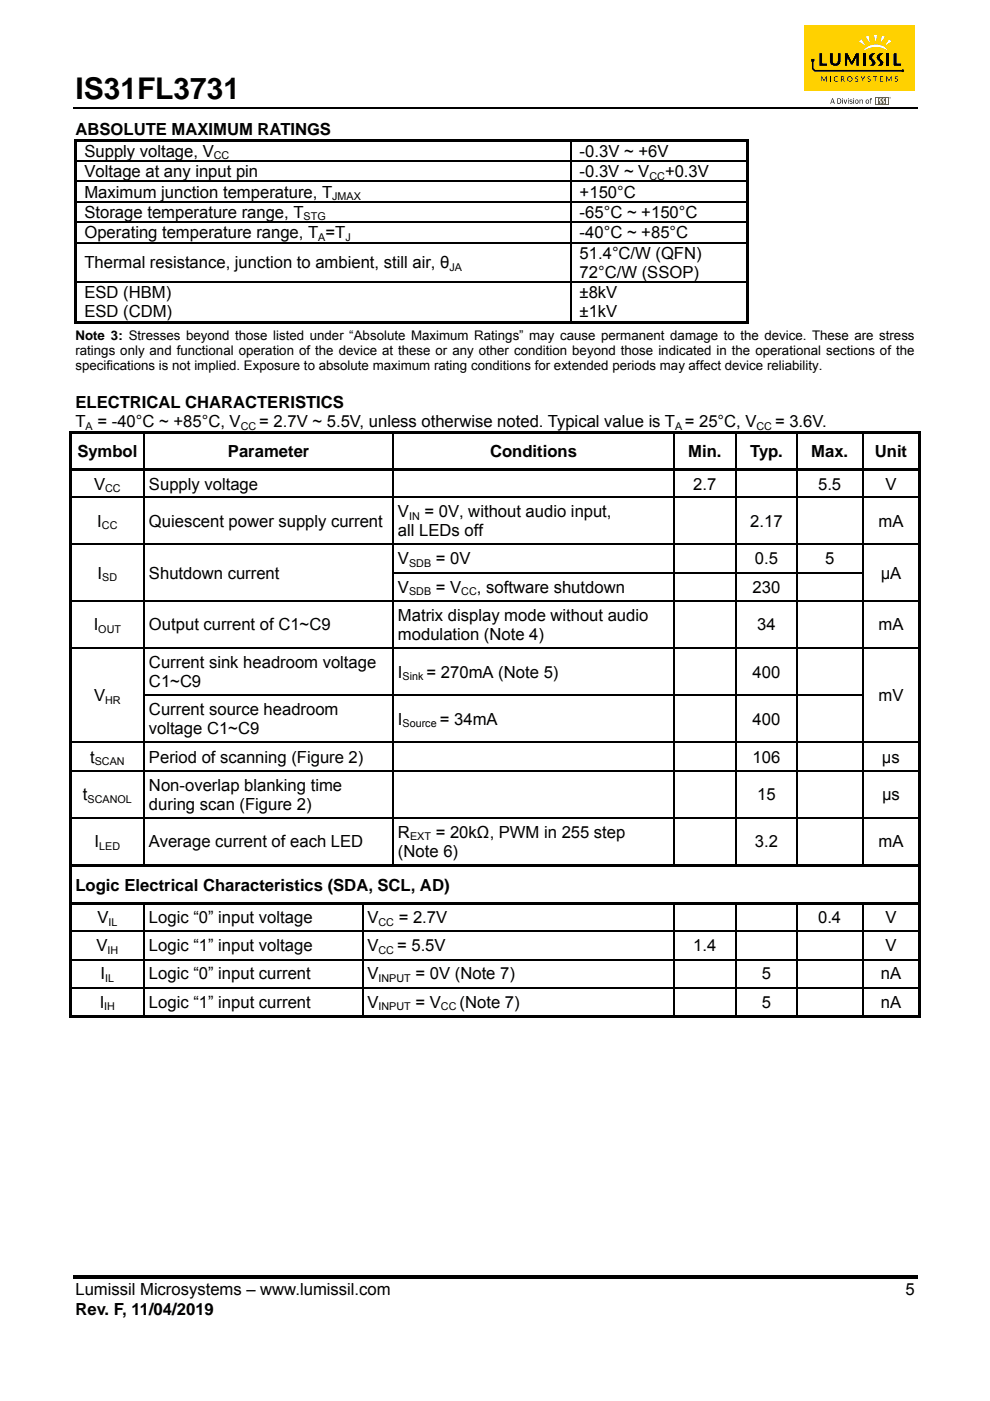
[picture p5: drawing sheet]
<svg xmlns="http://www.w3.org/2000/svg" width="210mm" height="297mm" viewBox="0 0 210 297" stroke-linecap="round" stroke-linejoin="round" font-family="sans-serif">
<path d="M15.5 22.8h179" fill="none" stroke="#000" stroke-width=".34"/>
<path d="M15.5 270.3h179v.7h-179z" fill="#000"/>
<path d="M170.6 5.3h23.4v13.9h-23.4z" fill="#ffd100"/>
<g fill="#000">
<path d="M174.2 16.2h.1l.5 .8 .4-.8h.2v1.1h-.2v-.9l-.4 .8-.5-.8-.1 .9zM176.1 16.2h.1v1.1h-.1zM176.9 16.4a.46 .46 0 0 1 .8 0 .45 .45 0 0 0-.6 0 .45 .45 0 0 0 0 .7 .45 .45 0 0 0 .6 0 .53 .53 0 0 1-.7 .1 .53 .53 0 0 1-.1-.8zM181.4 16.3l.4-.1 .3 .1-.1 .1a.23 .23 0 0 0-.4-.1 .23 .23 0 0 0 0 .3 .23 .23 0 0 0 .3 .1 .35 .35 0 0 1 0 .6 .35 .35 0 0 1-.5-.2 .25 .25 0 0 0 .4 .1 .25 .25 0 0 0 .1-.3 .25 .25 0 0 0-.4-.1l-.1-.2zM182.5 16.2h.2l.3 .6 .3-.6h.2l-.4 .7v.4h-.2v-.4zM184 16.3l.4-.1 .3 .1-.1 .1a.23 .23 0 0 0-.4-.1 .23 .23 0 0 0 0 .3 .23 .23 0 0 0 .3 .1 .34 .34 0 0 1 0 .5 .34 .34 0 0 1-.5-.1 .25 .25 0 0 0 .4 .1 .25 .25 0 0 0 .1-.3 .25 .25 0 0 0-.3-.1l-.2-.2zM185.2 16.2h.9v.1h-.4v1h-.2v-1h-.3zM186.6 16.2h.7v.1h-.5v.4h.4l-.4 .1v.4h.5v.1h-.7zM188 16.2h.1l.4 .8 .5-.8h.1v1.1l-.1-.9-.4 .8-.5-.8v.9h-.1zM189.8 16.3l.4-.1 .2 .1v.1a.24 .24 0 0 0-.4-.1 .24 .24 0 0 0 0 .3 .24 .24 0 0 0 .3 .1 .34 .34 0 0 1 0 .6 .34 .34 0 0 1-.5-.2h.1a.24 .24 0 0 0 .3 .1 .24 .24 0 0 0 .1-.3 .24 .24 0 0 0-.3-.1l-.2-.3z"/>
<path d="M178.4 16.2h.2a.34 .34 0 0 1 .5 .2 .34 .34 0 0 1-.3 .4l.4 .5h-.2l-.3-.5h-.2v.5h-.1zM178.5 16.3v.4l.4-.1a.28 .28 0 0 0-.1-.3 .28 .28 0 0 0-.3 0z"/>
<path d="M179.7 16.7a.58 .58 0 0 1 1.1 0 .58 .58 0 0 1-1.1 0zM179.8 16.7a.43 .43 0 0 0 .8 0 .43 .43 0 0 0-.8 0z"/>
</g>
<path d="M188.6 20.7a.2 .2 0 0 1 .4 0 .2 .2 0 0 1-.4 0zM188.7 20.7a.14 .14 0 0 0 .2 0 .14 .14 0 0 0-.2 0zM188.7 20.6l.2 .2h-.2zM188.7 20.7h.1z" fill="#010101"/>
<path d="M185.7 20.6h2.8v1.6h-2.8z" fill="#c42032"/>
<g fill="#fff">
<path d="M186 20.8h.3v1.1h-.3z"/>
<path d="M186.6 20.9h.4a.4 .4 0 0 0-.2 .4 .4 .4 0 0 0 .2 .4l-.1 .2h-.4l.2-.1-.1-.3a.32 .32 0 0 1-.2-.3 .32 .32 0 0 1 .2-.3z"/>
<path d="M187.2 21l.5-.2a.47 .47 0 0 0-.2 .4 .47 .47 0 0 0 .2 .5l-.1 .2h-.4l.3-.2-.4-.4z"/>
<path d="M188 20.8h.3v1.1h-.3z"/>
</g>
<path d="M173.8 11.3h.6v2.2h1v.4h-1.6zM176 11.3h.7v1.4a.54 .54 0 0 0 .3 .8 .54 .54 0 0 0 .7-.6v-1.6h.6v.9a1.29 1.29 0 0 1-1 1.8 1.03 1.03 0 0 1-1.3-1.1zM179.2 11.3h.6l.9 1.7 .8-1.7h.7v2.6h-.6v-1.7l-.7 1.3-.2 .2-.3-.1-.7-1.4v1.7h-.5zM183 11.3h.7v2.6h-.7zM184.6 11.5a1 1 0 0 1 1.1-.2v.1a.78 .78 0 0 0-.7 .7 .78 .78 0 0 0 .5 .8 .61 .61 0 0 1-.2 1h-.9a.61 .61 0 0 0 .6-.5 .61 .61 0 0 0-.4-.6 .73 .73 0 0 1 0-1.3zM186.2 11.5a.91 .91 0 0 1 1.2-.1 .77 .77 0 0 0-.8 .7 .77 .77 0 0 0 .6 .8 .61 .61 0 0 1-.2 1h-.9a.61 .61 0 0 0 .5-.5 .61 .61 0 0 0-.4-.6 .73 .73 0 0 1 0-1.3zM188 11.3h.6v2.6h-.6zM189.5 11.3h.7v2.2h.9v.4h-1.6z" fill="#000"/>
<g fill="#fff">
<path d="M183.3 10.5a3.3 3.3 0 0 1 5.1 .3 4.7 4.7 0 0 0-5.3 0z"/>
<path d="M183.6 7.8l.7-.2 .2 1.6z"/>
<path d="M187 7.5l.7 .3-.9 1.3z"/>
<path d="M185.4 7.4h.7l-.4 1.6z"/>
<path d="M182.2 8.8l.5-.5 .9 1.4z"/>
<path d="M188.6 8.3l.5 .5-1.4 .9z"/>
</g>
<g fill="#000">
<path d="M172.1 12.4h.6v.7h-.1v1.4l.3 .3h18.3a.31 .31 0 0 1 .5 .1 .31 .31 0 0 1-.1 .4 .31 .31 0 0 1-.4-.1h-18.4l-.6-.6zM15.7 29.5h.6v.5h-.6zM15.7 29.5h143.1v.5h-143.1zM15.7 30h.6v4h-.6zM15.7 34h.6v.3h-.6zM15.7 34.3h.6v4.1h-.6zM15.7 38.4h.6v.2h-.6zM120.9 34h.3v.3h-.3zM120.9 38.4h.3v.2h-.3zM158.2 29.5h.6v.5h-.6zM158.2 30h.6v4h-.6zM158.2 34h.6v.3h-.6z"/>
<path d="M158.2 34.3h.6v4.1h-.6zM158.2 38.4h.6v.2h-.6zM178.9 21.1h.2l.2 .7 .2-.7h.2l-.3 .9h-.2zM180.2 21.2h.6l-.5 .1 .5 .5-.3 .2-.3-.1 .5-.1-.1-.2a.34 .34 0 0 1-.4-.4zM182.3 21.1l.1 .2 .4-.2 .2 .1v.8h-.1l-.2-.8-.3 .2-.1 .6zM184.6 20.8h.4l-.3 .2 .2 .1-.2 .1v.8l-.2-.8zM15.7 38.6h.6v4.1h-.6zM15.7 42.7h.6v.3h-.6zM15.7 43h.6v4h-.6zM15.7 47h.6v.3h-.6zM15.7 47.3h.6v4h-.6zM15.7 51.3h.6v.3h-.6z"/>
<path d="M15.7 51.6h.6v8.1h-.6zM15.7 59.7h.6v.3h-.6zM120.9 42.7h.3v.3h-.3zM120.9 47h.3v.3h-.3zM120.9 51.3h.3v.3h-.3zM120.9 59.7h.3v.3h-.3zM158.2 38.6h.6v4.1h-.6zM158.2 42.7h.6v.3h-.6zM158.2 43h.6v4h-.6zM158.2 47h.6v.3h-.6zM158.2 47.3h.6v4h-.6zM158.2 51.3h.6v.3h-.6z"/>
<path d="M158.2 51.6h.6v8.1h-.6zM158.2 59.7h.6v.3h-.6zM15.7 60h.6v8.6h-.6zM15.7 68.1h105.2v.5h-105.2zM120.9 68.1h37.3v.5h-37.3zM158.2 60h.6v8.6h-.6zM158.2 68.1h.6v.5h-.6zM14.7 91.4h.5v.5h-.5zM14.7 91.4h180.6v.5h-180.6zM14.7 91.9h.5v7.5h-.5zM14.7 99.4h180.6v.5h-180.6zM194.8 91.4h.5v.5h-.5z"/>
<path d="M194.8 91.9h.5v7.5h-.5zM14.7 99.9h.5v5.4h-.5zM14.7 105.3h.5v.3h-.5zM14.7 105.6h.5v9.7h-.5zM14.7 115.3h.5v.3h-.5zM30.5 105.3h.2v.3h-.2zM30.5 115.3h.2v.3h-.2zM83.3 105.3h.2v.3h-.2zM83.3 115.3h.2v.3h-.2zM142.8 105.3h.2v.3h-.2zM142.8 115.3h.2v.3h-.2zM156 105.3h.3v.3h-.3z"/>
<path d="M156 115.3h.3v.3h-.3zM168.9 105.3h.2v.3h-.2zM168.9 115.3h.2v.3h-.2zM182.8 105.3h.3v.3h-.3zM182.8 115.3h.3v.3h-.3zM194.8 99.9h.5v5.4h-.5zM194.8 105.3h.5v.3h-.5zM194.8 105.6h.5v9.7h-.5zM194.8 115.3h.5v.3h-.5zM14.7 115.6h.5v5.7h-.5zM14.7 121.3h.5v.3h-.5zM14.7 121.6h.5v5.7h-.5z"/>
<path d="M14.7 127.3h.5v.3h-.5zM14.7 127.6h.5v9.7h-.5zM14.7 137.3h.5v.3h-.5zM30.5 121.3h.2v.3h-.2zM30.5 127.3h.2v.3h-.2zM30.5 137.3h.2v.3h-.2zM83.3 121.3h.2v.3h-.2zM83.3 127.3h.2v.3h-.2zM83.3 137.3h.2v.3h-.2zM142.8 121.3h.2v.3h-.2zM142.8 127.3h.2v.3h-.2zM142.8 137.3h.2v.3h-.2z"/>
<path d="M156 121.3h.3v.3h-.3zM156 127.3h.3v.3h-.3zM156 137.3h.3v.3h-.3zM168.9 121.3h.2v.3h-.2zM168.9 127.3h.2v.3h-.2zM168.9 137.3h.2v.3h-.2zM182.8 121.3h.3v.3h-.3zM182.8 127.3h.3v.3h-.3zM182.8 137.3h.3v.3h-.3zM194.8 115.6h.5v5.7h-.5zM194.8 121.3h.5v.3h-.5zM194.8 121.6h.5v5.7h-.5z"/>
<path d="M194.8 127.3h.5v.3h-.5zM194.8 127.6h.5v9.7h-.5zM194.8 137.3h.5v.3h-.5zM14.7 137.6h.5v9.7h-.5zM14.7 147.3h.5v.3h-.5zM14.7 147.6h.5v9.7h-.5zM14.7 157.3h.5v.3h-.5zM30.5 147.3h.2v.3h-.2zM30.5 157.3h.2v.3h-.2zM83.3 147.3h.2v.3h-.2zM83.3 157.3h.2v.3h-.2zM142.8 147.3h.2v.3h-.2z"/>
<path d="M142.8 157.3h.2v.3h-.2zM156 147.3h.3v.3h-.3zM156 157.3h.3v.3h-.3zM168.9 147.3h.2v.3h-.2zM168.9 157.3h.2v.3h-.2zM182.8 147.3h.3v.3h-.3zM182.8 157.3h.3v.3h-.3zM194.8 137.6h.5v9.7h-.5zM194.8 147.3h.5v.3h-.5zM194.8 147.6h.5v9.7h-.5zM194.8 157.3h.5v.3h-.5zM14.7 157.6h.5v5.7h-.5z"/>
<path d="M14.7 163.3h.5v.3h-.5zM14.7 163.6h.5v9.7h-.5zM14.7 173.3h.5v.3h-.5zM30.5 163.3h.2v.3h-.2zM30.5 173.3h.2v.3h-.2zM83.3 163.3h.2v.3h-.2zM83.3 173.3h.2v.3h-.2zM142.8 163.3h.2v.3h-.2zM142.8 173.3h.2v.3h-.2zM156 163.3h.3v.3h-.3zM156 173.3h.3v.3h-.3zM168.9 163.3h.2v.3h-.2z"/>
<path d="M168.9 173.3h.2v.3h-.2zM182.8 163.3h.3v.3h-.3zM182.8 173.3h.3v.3h-.3zM194.8 157.6h.5v5.7h-.5zM194.8 163.3h.5v.3h-.5zM194.8 163.6h.5v9.7h-.5zM194.8 173.3h.5v.3h-.5zM14.7 173.6h.5v9.7h-.5zM14.7 183.3h180.6v.5h-180.6zM14.7 183.8h.5v7.5h-.5zM14.7 191.3h180.6v.5h-180.6zM14.7 191.8h.5v5.5h-.5z"/>
<path d="M14.7 197.3h.5v.3h-.5zM30.5 197.3h.2v.3h-.2zM76.8 197.3h.2v.3h-.2zM142.8 197.3h.2v.3h-.2zM156 197.3h.3v.3h-.3zM168.9 197.3h.2v.3h-.2zM182.8 197.3h.3v.3h-.3zM194.8 173.6h.5v9.7h-.5zM194.8 183.8h.5v7.5h-.5zM194.8 191.8h.5v5.5h-.5zM194.8 197.3h.5v.3h-.5zM14.7 197.6h.5v5.7h-.5z"/>
<path d="M14.7 203.3h.5v.3h-.5zM14.7 203.6h.5v5.7h-.5zM14.7 209.3h.5v.3h-.5zM14.7 209.6h.5v6.2h-.5zM14.7 215.3h15.8v.5h-15.8zM30.5 203.3h.2v.3h-.2zM30.5 209.3h.2v.3h-.2zM30.5 215.3h46.3v.5h-46.3zM76.8 203.3h.2v.3h-.2zM76.8 209.3h.2v.3h-.2zM76.8 215.3h66v.5h-66zM142.8 203.3h.2v.3h-.2z"/>
<path d="M142.8 209.3h.2v.3h-.2zM142.8 215.3h13.2v.5h-13.2zM156 203.3h.3v.3h-.3zM156 209.3h.3v.3h-.3zM156 215.3h12.9v.5h-12.9zM168.9 203.3h.2v.3h-.2zM168.9 209.3h.2v.3h-.2zM168.9 215.3h13.9v.5h-13.9zM182.8 203.3h.3v.3h-.3zM182.8 209.3h.3v.3h-.3zM182.8 215.3h12v.5h-12zM194.8 197.6h.5v5.7h-.5z"/>
<path d="M194.8 203.3h.5v.3h-.5zM194.8 203.6h.5v5.7h-.5zM194.8 209.3h.5v.3h-.5zM194.8 209.6h.5v6.2h-.5zM194.8 215.3h.5v.5h-.5z"/>
<path d="M176.5 20.8h.2l.4 1.2h-.2l-.1-.3h-.5v.3h-.2zM176.6 21l-.2 .6h.4z"/>
<path d="M177.6 20.8a.61 .61 0 0 1 .8 .6 .61 .61 0 0 1-.8 .6zM177.7 21v.8h.2a.45 .45 0 0 0 .4-.5 .45 .45 0 0 0-.6-.3z"/>
<path d="M178.6 20.8l.2 .2zM178.6 21.1h.2v.9h-.2z"/>
<path d="M179.9 20.8l.1 .2zM179.9 21.1l.1 .9z"/>
<path d="M181 20.8l.1 .2zM181 21.1h.1v.9h-.1z"/>
<path d="M181.3 21.6a.45 .45 0 0 1 .9 0 .45 .45 0 0 1-.9 0zM181.4 21.5a.3 .3 0 0 0 .6 0 .3 .3 0 0 0-.6 0z"/>
<path d="M183.6 21.6a.42 .42 0 0 1 .8 0 .42 .42 0 0 1-.8 0zM183.7 21.5a.3 .3 0 0 0 .6 0 .3 .3 0 0 0-.6 0z"/>
</g>
<g fill="none" stroke="#000" stroke-width=".25">
<path d="M16.3 34.2h104.6M16.3 38.5h104.6M121 30v4M121 34.3v4.1M121 38.6v4.1M121.2 34.2h37M121.2 38.5h37M16.3 42.8h104.6M16.3 47.1h104.6M16.3 51.5h104.6M16.3 59.8h104.6M121 43v4"/>
<path d="M121 47.3v4M121 51.6v8.1M121 60v8.1M121.2 42.8h37M121.2 47.1h37M121.2 51.5h37M121.2 59.8h37M30.6 91.9v7.5M30.6 99.9v5.4M83.4 91.9v7.5M83.4 99.9v5.4M142.9 91.9v7.5"/>
<path d="M142.9 99.9v5.4M156.1 91.9v7.5M156.1 99.9v5.4M169 91.9v7.5M169 99.9v5.4M183 91.9v7.5M183 99.9v5.4M15.2 105.4h15.3M15.2 115.4h15.3M30.6 105.6v9.7M30.6 115.6v5.7M30.7 105.4h52.6"/>
<path d="M30.7 115.4h52.6M83.4 105.6v9.7M83.4 115.6v5.7M83.5 105.4h59.3M83.5 115.4h59.3M142.9 105.6v9.7M142.9 115.6v5.7M143 105.4h13M143 115.4h13M156.1 105.6v9.7M156.1 115.6v5.7M156.3 105.4h12.6"/>
<path d="M156.3 115.4h12.6M169 105.6v9.7M169 115.6v5.7M169.1 105.4h13.7M169.1 115.4h13.7M183 105.6v9.7M183 115.6v5.7M183.1 105.4h11.7M183.1 115.4h11.7M15.2 127.4h15.3M15.2 137.4h15.3M30.6 121.6v5.7"/>
<path d="M30.6 127.6v9.7M30.6 137.6v9.7M30.7 127.4h52.6M30.7 137.4h52.6M83.4 121.6v5.7M83.4 127.6v9.7M83.4 137.6v9.7M83.5 121.4h59.3M83.5 127.4h59.3M83.5 137.4h59.3M142.9 121.6v5.7M142.9 127.6v9.7"/>
<path d="M142.9 137.6v9.7M143 121.4h13M143 127.4h13M143 137.4h13M156.1 121.6v5.7M156.1 127.6v9.7M156.1 137.6v9.7M156.3 121.4h12.6M156.3 127.4h12.6M156.3 137.4h12.6M169 121.6v5.7M169 127.6v9.7"/>
<path d="M169 137.6v9.7M169.1 121.4h13.7M169.1 127.4h13.7M169.1 137.4h13.7M183 121.6v5.7M183 127.6v9.7M183 137.6v9.7M183.1 127.4h11.7M183.1 137.4h11.7M15.2 157.4h15.3M30.6 147.6v9.7M30.6 157.6v5.7"/>
<path d="M30.7 147.4h52.6M30.7 157.4h52.6M83.4 147.6v9.7M83.4 157.6v5.7M83.5 147.4h59.3M83.5 157.4h59.3M142.9 147.6v9.7M142.9 157.6v5.7M143 147.4h13M143 157.4h13M156.1 147.6v9.7M156.1 157.6v5.7"/>
<path d="M156.3 147.4h12.6M156.3 157.4h12.6M169 147.6v9.7M169 157.6v5.7M169.1 147.4h13.7M169.1 157.4h13.7M183 147.6v9.7M183 157.6v5.7M183.1 157.4h11.7M15.2 163.4h15.3M15.2 173.4h15.3M30.6 163.6v9.7"/>
<path d="M30.6 173.6v9.7M30.7 163.4h52.6M30.7 173.4h52.6M83.4 163.6v9.7M83.4 173.6v9.7M83.5 163.4h59.3M83.5 173.4h59.3M142.9 163.6v9.7M142.9 173.6v9.7M143 163.4h13M143 173.4h13M156.1 163.6v9.7"/>
<path d="M156.1 173.6v9.7M156.3 163.4h12.6M156.3 173.4h12.6M169 163.6v9.7M169 173.6v9.7M169.1 163.4h13.7M169.1 173.4h13.7M183 163.6v9.7M183 173.6v9.7M183.1 163.4h11.7M183.1 173.4h11.7M15.2 197.4h15.3"/>
<path d="M30.6 191.8v5.5M30.6 197.6v5.7M30.7 197.4h46.1M76.9 191.8v5.5M76.9 197.6v5.7M77 197.4h65.8M142.9 191.8v5.5M142.9 197.6v5.7M143 197.4h13M156.1 191.8v5.5M156.1 197.6v5.7M156.3 197.4h12.6"/>
<path d="M169 191.8v5.5M169 197.6v5.7M169.1 197.4h13.7M183 191.8v5.5M183 197.6v5.7M183.1 197.4h11.7M15.2 203.4h15.3M15.2 209.4h15.3M30.6 203.6v5.7M30.6 209.6v5.7M30.7 203.4h46.1M30.7 209.4h46.1"/>
<path d="M76.9 203.6v5.7M76.9 209.6v5.7M77 203.4h65.8M77 209.4h65.8M142.9 203.6v5.7M142.9 209.6v5.7M143 203.4h13M143 209.4h13M156.1 203.6v5.7M156.1 209.6v5.7M156.3 203.4h12.6M156.3 209.4h12.6"/>
<path d="M169 203.6v5.7M169 209.6v5.7M169.1 203.4h13.7M169.1 209.4h13.7M183 203.6v5.7M183 209.6v5.7M183.1 203.4h11.7M183.1 209.4h11.7"/>
</g>
<text font-size="6.3" x="16" y="21">IS31FL3731</text>
<g font-size="3.5">
<text x="16" y="28.7">ABSOLUTE MAXIMUM RATINGS</text>
<text x="17.9" y="33.3">Supply voltage, V</text>
<text x="122.9" y="33.3">-0.3V ~ +6V</text>
<text x="17.9" y="37.6">Voltage at any input pin</text>
<text x="17.9" y="41.9">Maximum junction temperature, T</text>
<text x="122.9" y="37.6">-0.3V ~ V</text>
<text x="122.9" y="41.9">+150°C</text>
<text x="141.1" y="37.6">+0.3V</text>
<text x="17.9" y="46.2">Storage temperature range, T</text>
<text x="122.9" y="46.2">-65°C ~ +150°C</text>
<text x="17.9" y="50.5">Operating temperature range, T =T</text>
<text x="122.9" y="50.5">-40°C ~ +85°C</text>
<text x="17.9" y="56.9">Thermal resistance, junction to ambient, still air, θ</text>
<text x="122.9" y="54.8">51.4°C/W (QFN)</text>
<text x="122.9" y="58.9">72°C/W (SSOP)</text>
<text x="17.9" y="63.2">ESD (HBM)</text>
<text x="122.9" y="63.2">±8kV</text>
<text x="17.9" y="67.3">ESD (CDM)</text>
<text x="122.9" y="67.3">±1kV</text>
<text x="16" y="86.5">ELECTRICAL CHARACTERISTICS</text>
<text x="16" y="90.6">T</text>
<text x="20.7" y="90.6">= -40°C ~ +85°C, V</text>
<text x="55" y="90.6">= 2.7V ~ 5.5V, unless otherwise noted. Typical value is T = 25°C, V</text>
<text x="164.4" y="90.6">= 3.6V.</text>
<text x="16.4" y="96.9">Symbol</text>
<text x="48.3" y="96.9">Parameter</text>
<text x="103.9" y="96.9">Conditions</text>
<text x="146" y="96.9">Min.</text>
<text x="159.1" y="96.9">Typ.</text>
<text x="172.1" y="96.9">Max.</text>
<text x="185.6" y="96.9">Unit</text>
<text x="20" y="103.8">V</text>
<text x="31.6" y="103.8">Supply voltage</text>
<text x="147" y="103.8">2.7</text>
<text x="173.5" y="103.8">5.5</text>
<text x="187.8" y="103.8">V</text>
<text x="20.6" y="111.7">I</text>
<text x="31.6" y="111.7">Quiescent power supply current</text>
<text x="84.4" y="109.6">V</text>
<text x="84.4" y="113.7">all LEDs off</text>
<text x="90" y="109.6">= 0V, without audio input,</text>
<text x="159.1" y="111.7">2.17</text>
<text x="186.3" y="111.7">mA</text>
<text x="84.4" y="119.7">V</text>
<text x="92.4" y="119.7">= 0V</text>
<text x="160.1" y="119.7">0.5</text>
<text x="175" y="119.7">5</text>
<text x="20.7" y="122.7">I</text>
<text x="31.6" y="122.7">Shutdown current</text>
<text x="84.4" y="125.7">V</text>
<text x="92.4" y="125.7">= V</text>
<text x="101.2" y="125.7">, software shutdown</text>
<text x="159.6" y="125.7">230</text>
<text x="186.8" y="122.7">μA</text>
<text x="84.4" y="131.6">Matrix display mode without audio</text>
<text x="19.9" y="133.7">I</text>
<text x="31.6" y="133.7">Output current of C1~C9</text>
<text x="84.4" y="135.7">modulation (Note 4)</text>
<text x="160.6" y="133.7">34</text>
<text x="186.3" y="133.7">mA</text>
<text x="31.6" y="141.6">Current sink headroom voltage</text>
<text x="84.4" y="143.7">I</text>
<text x="90.5" y="143.7">= 270mA (Note 5)</text>
<text x="159.6" y="143.7">400</text>
<text x="20" y="148.7">V</text>
<text x="31.6" y="145.7">C1~C9</text>
<text x="186.3" y="148.7">mV</text>
<text x="31.6" y="151.6">Current source headroom</text>
<text x="31.6" y="155.7">voltage C1~C9</text>
<text x="84.4" y="153.7">I</text>
<text x="93.3" y="153.7">= 34mA</text>
<text x="159.6" y="153.7">400</text>
<text x="19.1" y="161.7">t</text>
<text x="31.6" y="161.7">Period of scanning (Figure 2)</text>
<text x="159.6" y="161.7">106</text>
<text x="187.1" y="161.7">µs</text>
<text x="31.6" y="167.6">Non-overlap blanking time</text>
<text x="17.6" y="169.7">t</text>
<text x="31.6" y="171.7">during scan (Figure 2)</text>
<text x="160.6" y="169.7">15</text>
<text x="187.1" y="169.7">µs</text>
<text x="20.1" y="179.7">I</text>
<text x="31.6" y="179.7">Average current of each LED</text>
<text x="84.4" y="177.6">R</text>
<text x="92.4" y="177.6">= 20kΩ, PWM in 255 step</text>
<text x="160.1" y="179.7">3.2</text>
<text x="186.3" y="179.7">mA</text>
<text x="84.4" y="181.7">(Note 6)</text>
<text x="16" y="188.8">Logic Electrical Characteristics (SDA, SCL, AD)</text>
<text x="20.7" y="195.8">V</text>
<text x="31.6" y="195.8">Logic “0” input voltage</text>
<text x="77.9" y="195.8">V</text>
<text x="84.6" y="195.8">= 2.7V</text>
<text x="173.5" y="195.8">0.4</text>
<text x="187.8" y="195.8">V</text>
<text x="20.5" y="201.7">V</text>
<text x="31.6" y="201.7">Logic “1” input voltage</text>
<text x="77.9" y="201.7">V</text>
<text x="84.2" y="201.7">= 5.5V</text>
<text x="147" y="201.7">1.4</text>
<text x="187.8" y="201.7">V</text>
<text x="21.3" y="207.7">I</text>
<text x="31.6" y="207.7">Logic “0” input current</text>
<text x="77.9" y="207.7">V</text>
<text x="88.1" y="207.7">= 0V (Note 7)</text>
<text x="161.6" y="207.7">5</text>
<text x="186.8" y="207.7">nA</text>
<text x="21.1" y="213.7">I</text>
<text x="31.6" y="213.7">Logic “1” input current</text>
<text x="77.9" y="213.7">V</text>
<text x="88.1" y="213.7">= V</text>
<text x="97.5" y="213.7">(Note 7)</text>
<text x="161.6" y="213.7">5</text>
<text x="186.8" y="213.7">nA</text>
<text x="16" y="274.7">Lumissil Microsystems – www.lumissil.com</text>
<text x="192.1" y="274.7">5</text>
<text x="16" y="278.7">Rev. F, 11/04/2019</text>
</g>
<g font-size="2.8">
<text x="16" y="75.3">ratings only and functional operation of the device at these or any other condition beyond those indicated in the operational sections of the</text>
<text x="16" y="72.1">Note 3: Stresses beyond those listed under “Absolute Maximum Ratings” may cause permanent damage to the device. These are stress</text>
<text x="16" y="78.5">specifications is not implied. Exposure to absolute maximum rating conditions for extended periods may affect device reliability.</text>
</g>
<g font-size="2.3">
<text x="45.4" y="33.8">CC</text>
<text x="137.8" y="38.1">CC</text>
<text x="64.4" y="46.7">STG</text>
<text x="70.5" y="42.4">JMAX</text>
<text x="67.5" y="51.1">A</text>
<text x="73.3" y="51.1">J</text>
<text x="95.4" y="57.4">JA</text>
<text x="18.2" y="91.1">A</text>
<text x="51.1" y="91.1">CC</text>
<text x="143.2" y="91.1">A</text>
<text x="160.4" y="91.1">CC</text>
<text x="22.3" y="104.4">CC</text>
<text x="21.6" y="112.2">CC</text>
<text x="86.8" y="110.2">IN</text>
<text x="21.7" y="123.2">SD</text>
<text x="86.8" y="120.2">SDB</text>
<text x="86.8" y="126.2">SDB</text>
<text x="97.8" y="126.2">CC</text>
<text x="20.8" y="134.2">OUT</text>
<text x="22.3" y="149.2">HR</text>
<text x="85.4" y="144.2">Sink</text>
<text x="85.4" y="154.2">Source</text>
<text x="20.1" y="162.2">SCAN</text>
<text x="18.6" y="170.2">SCANOL</text>
<text x="87" y="178.2">EXT</text>
<text x="21" y="180.2">LED</text>
<text x="23" y="196.3">IL</text>
<text x="80.3" y="196.3">CC</text>
<text x="22.8" y="202.2">IH</text>
<text x="80.3" y="202.2">CC</text>
<text x="22.3" y="208.2">IL</text>
<text x="80.3" y="208.2">INPUT</text>
<text x="22.1" y="214.2">IH</text>
<text x="80.3" y="214.2">INPUT</text>
<text x="93.5" y="214.2">CC</text>
</g>
</svg>
